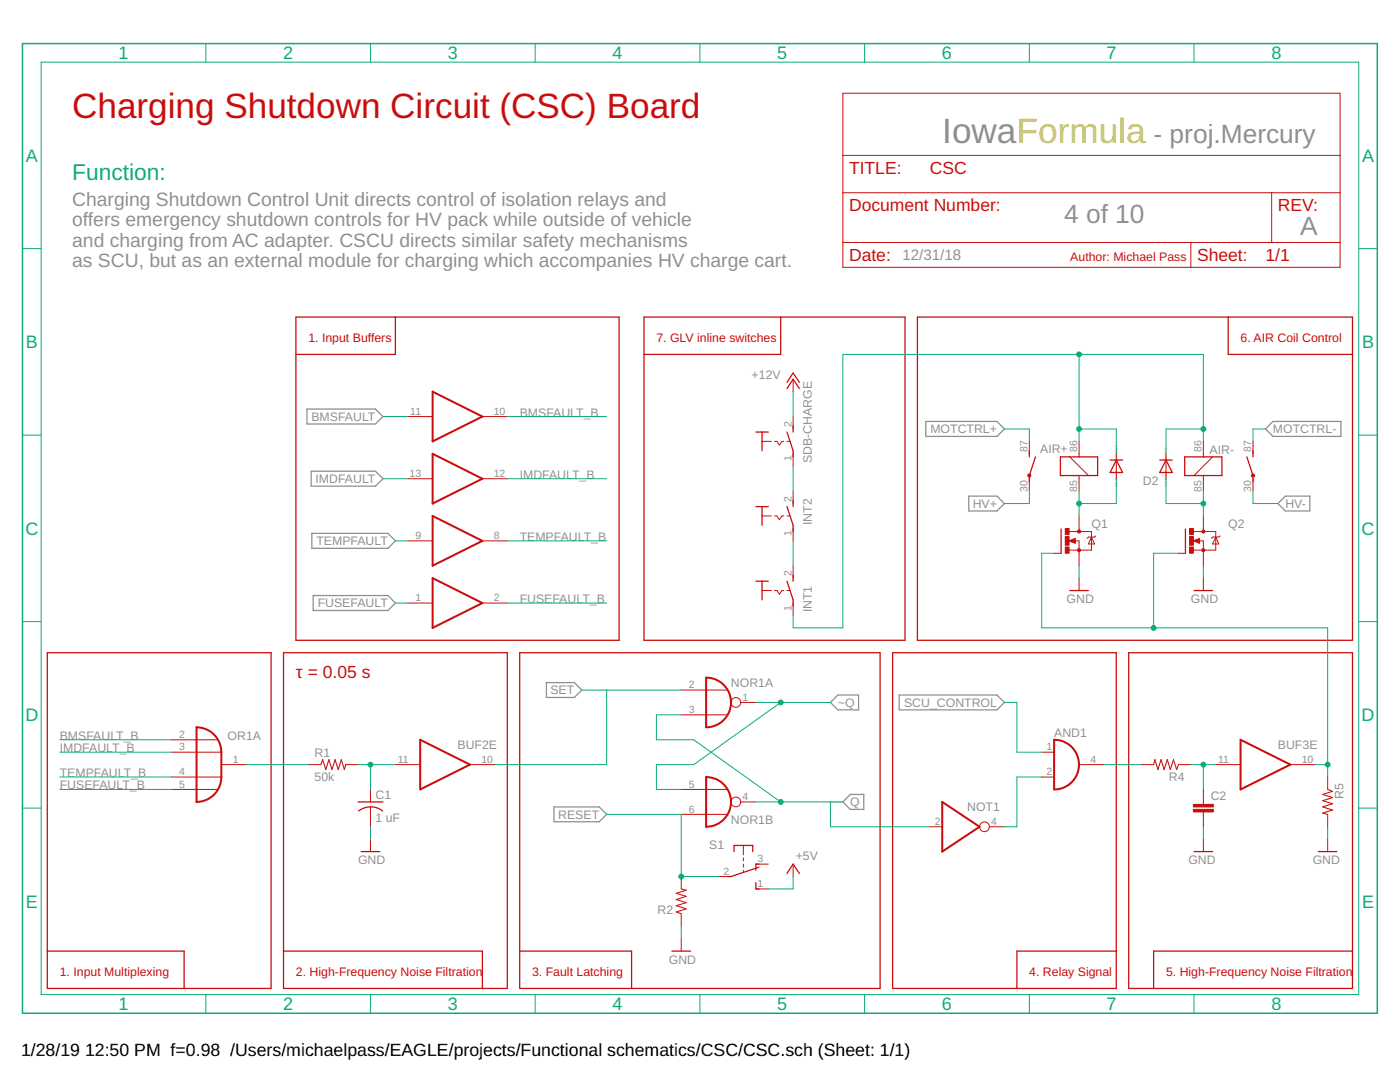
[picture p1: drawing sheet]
<svg xmlns="http://www.w3.org/2000/svg" width="279mm" height="216mm" viewBox="0 0 279 216" stroke-linecap="round" stroke-linejoin="round" font-family="sans-serif">
<g fill="none" stroke="#909090" stroke-width=".25">
<path d="M61.3 81.6h13.6l1.5 1.5-1.5 1.5h-13.6zM62.1 94h12.8l1.5 1.5-1.5 1.5h-12.8zM184.8 84.1h14.2l1.4 1.5-1.4 1.5h-14.2zM193.3 99h5.7l1.4 1.5-1.4 1.5h-5.7zM254 84.1h13.6v3h-13.6l-1.4-1.5zM256.5 99h4.9v3h-4.9l-1.5-1.5zM62.2 106.4h15.2l1.5 1.5-1.5 1.5h-15.2zM62.5 118.8h14.9l1.5 1.5-1.5 1.5h-14.9zM109.1 136.2h5.5l1.5 1.5-1.5 1.5h-5.5zM167.2 138.7h4.1v2.9h-4.1l-1.5-1.4zM179.5 138.7h19.5l1.4 1.5-1.4 1.4h-19.5zM169.7 158.5h2.7v3h-2.7l-1.5-1.5z"/>
<path d="M110.6 161h9l1.5 1.5-1.5 1.5h-9z"/>
</g>
<g fill="none" stroke="#c90d0c" stroke-width=".25">
<path d="M59.1 63.3h64.4v64.5h-64.4zM78.9 63.3v7.4h-19.8M128.5 63.3h52.1v64.5h-52.1zM155.8 63.3v7.4h-27.3M157.1 77.5l1.2-1.8 1.2 1.8M157.1 76.3l1.2-1.9 1.2 1.9M183.1 63.3h86.8v64.5h-86.8zM245.1 63.3v7.4h24.8M150.9 86.2h2.4M152.1 86.2v3.7M157.1 86.2l1.2 3.7v1.3M158.3 85v1.2"/>
<path d="M158.3 99.9v1.2M205.4 89.9v1.3M206.7 91.2l-1.3 3.7v1.2M211.6 91.2h7.5v3.7h-7.5zM221.6 91.8h2.4M222.8 91.8l1.2 2.5h-2.4zM231.5 91.8h2.5M232.7 91.8l1.3 2.5h-2.5zM236.4 91.2h7.5v3.7h-7.5zM248.8 91.2l1.3 3.7v1.2M250.1 89.9v1.3M150.9 101.1h2.4"/>
<path d="M150.9 116h2.4M152.1 101.1v3.7M152.1 116v3.7M157.1 101.1l1.2 3.7v1.3M157.1 116l1.2 3.7v1.2M158.3 114.7v1.3M211.8 105.6v4.8M213.5 117.8h3.7M236.6 105.6v4.8M238.3 117.8h3.7M9.4 130.2h44.7v67h-44.7zM56.6 130.2h44.6v67h-44.6z"/>
<path d="M103.7 130.2h71.9v67h-71.9zM178.1 130.2h44.7v67h-44.7zM225.3 130.2h44.6v67h-44.6zM71.5 160h4.9M71.5 161.8a3.9 3.9 0 0 1 4.9 0M72.1 169.9h3.7M146.5 169.9v-1.2h3.7v1.2M150.9 176.1v1.3h.6M151.5 173l-5.6 1.9h-.6M151.5 172.4h-.6v1.3M157.1 174.3l1.2-1.9 1.2 1.9M238.3 169.9h3.7"/>
<path d="M263.1 169.9h3.7M9.4 189.8h27.3v7.4M56.6 189.8h39.7v7.4M103.7 189.8h22.3v7.4M134.1 189.8h3.7M222.8 189.8h-19.9v7.4M269.9 189.8h-39.7v7.4"/>
</g>
<path d="M86.3 78.1l10 5-10 5zM86.3 90.6l10 4.9-10 5zM86.3 103l10 4.9-10 5zM86.3 115.4l10 4.9-10 5zM140.9 135.2a5 5 0 0 1 5 5 5 5 0 0 1-5 4.9zM39.2 145.1a5 5 0 0 1 5 5v4.9a5 5 0 0 1-5 5zM83.9 147.6l9.9 5-9.9 4.9zM140.9 155a5 5 0 0 1 5 5 5 5 0 0 1-5 5zM210.4 147.6a5 5 0 0 1 4.9 5 5 5 0 0 1-4.9 4.9zM247.6 147.6l9.9 5-9.9 4.9zM188 160l7.5 5-7.5 4.9z" fill="none" stroke="#c90d0c" stroke-width=".4"/>
<g fill="none" stroke="#c90d0c" stroke-width=".2">
<path d="M168.2 18.6h99.2v34.7h-99.2zM168.2 38.5h99.2M168.2 31h99.2M253.8 38.5v9.9M168.2 48.4h99.2M237.7 48.4v4.9M158.3 75.7v2.4M81.4 83.1h4.9M81.4 95.5h4.9M96.3 83.1h4.9M96.3 95.5h4.9M152.1 88.1h1.8"/>
<path d="M154.6 88.1h.5l.5 .7 .5-.7h.3M157.1 88.1h.6M158.3 83.1v2.5M158.3 90.6v2.4M158.3 98v2.5M205.4 88.1v2.5M205.4 95.5v2.5M213.5 91.2l3.7 3.7M215.3 88.1v3.1M215.3 94.9v3.1M222.8 90.6v4.9M232.7 90.6v4.9"/>
<path d="M240.2 88.1v3.1M240.2 94.9v3.1M242 91.2l-3.7 3.7M250.1 88.1v2.5M250.1 95.5v2.5M81.4 107.9h4.9M96.3 107.9h4.9M152.1 103h1.8M152.1 117.8h1.8M154.6 103h.5l.5 .7 .5-.7h.3M154.6 117.8h.5l.5 .8 .5-.8h.3M157.1 103h.6"/>
<path d="M157.1 117.8h.6M158.3 105.4v2.5M158.3 112.9v2.5M210.4 110.4h1.4M213.4 107.9l1.2-.5v1zM213.4 106.1h4.4v3.7h-4.4M214.5 107.9h.8v5M215.3 103v3.1M215.3 115.4v2.4M217.8 107.2l.6 1.3h-1.2zM218.7 106.9l-.3 .3h-1.2l-.2 .2M235.2 110.4h1.4"/>
<path d="M238.2 107.9l1.2-.5v1zM238.2 106.1h4.4v3.7h-4.4M239.3 107.9h.9v5M240.2 103v3.1M240.2 115.4v2.4M242.6 107.2l.6 1.3h-1.2zM243.5 106.9l-.3 .3h-1.2l-.2 .2M81.4 120.3h4.9M96.3 120.3h4.9M136 137.7h9.1M158.3 120.3v2.5M34.2 147.6h9.2"/>
<path d="M34.2 157.5h9.2M34.2 150.1h10M34.2 155h10M44.2 152.6h4.9M61.5 152.6h2.5M69 152.6h2.5M73.9 157.5v2.5M78.9 152.6h5M93.8 152.6h4.9M136 157.5h9.1M136 142.6h9.1M147.8 140.2h3.1"/>
<path d="M207.9 150.1h2.5M207.9 155h2.5M215.3 152.6h5M227.8 152.6h2.4M235.2 152.6h2.5M240.2 157.5v3M242.6 152.6h5M257.5 152.6h5M265 155v2.5M73.9 161v4M73.9 167.4v2.5M136 162.5h9.1"/>
<path d="M136 174.9v2.5M143.4 174.9h2.5M147.8 160h3.1M148.4 168.7v1.9M148.4 171.2v.6M148.4 172.4v.6M148.4 173.7v.3M150.9 177.4h2.4M150.9 172.4h2.4M158.3 172.4v2.5M185.6 165h2.4M197.4 165h3"/>
<path d="M240.2 162v3M240.2 167.4v2.5M265 162.5v2.5M265 167.4v2.5M136 182.3v2.5M136 187.3v2.5"/>
<circle cx="146.9" cy="140.2" r=".97"/>
<circle cx="146.9" cy="160" r=".97"/>
<circle cx="196.5" cy="165" r=".97"/>
</g>
<path d="M64 152.6l.4-1 .6 2 .6-2 .7 2 .6-2 .6 2 .6-2 .6 2 .3-1M230.2 152.6l.3-1 .6 2 .6-2 .6 2 .7-2 .6 2 .6-2 .6 2 .4-1M265 157.5l.9 .4-1.9 .6 1.9 .7-1.9 .6 1.9 .6-1.9 .6 1.9 .6-1.9 .6 1 .3M136 177.4l.9 .2-1.9 .6 1.9 .7-1.9 .6 1.9 .6-1.9 .6 1.9 .7-1.9 .6 1 .3" fill="none" stroke="#c90d0c" stroke-width=".21"/>
<path d="M214.5 107.7l-.9 .2 .9 .3v-.3h-.3M239.3 107.7l-.9 .2 .9 .3v-.3h-.3" fill="none" stroke="#c90d0c" stroke-width=".32"/>
<g fill="#c90d0c" stroke="#c90d0c" stroke-width=".2">
<circle cx="215.3" cy="109.8" r=".32"/>
<circle cx="215.3" cy="106" r=".32"/>
<circle cx="205.4" cy="94.9" r=".32"/>
<circle cx="250.1" cy="94.9" r=".32"/>
<circle cx="240.1" cy="109.8" r=".32"/>
<circle cx="240.1" cy="106" r=".32"/>
</g>
<g fill="#c90d0c" stroke="#c90d0c" stroke-width=".2">
<path d="M212.6 109.2h.8v1.2h-.8z"/>
<path d="M212.6 105.5h.8v1.2h-.8z"/>
<path d="M212.6 107.1h.8v1.7h-.8z"/>
<path d="M238.2 161.5h3.9v.5h-3.9z"/>
<path d="M238.2 160.5h3.9v.5h-3.9z"/>
<path d="M237.4 109.2h.8v1.2h-.8z"/>
<path d="M237.4 105.5h.8v1.2h-.8z"/>
<path d="M237.4 107.1h.8v1.7h-.8z"/>
</g>
<path d="M4.5 8.7h270.4v193.5h-270.4z" fill="none" stroke="#0dab76" stroke-width=".3"/>
<g fill="none" stroke="#0dab76" stroke-width=".2">
<path d="M8.2 12.4h263v186.1h-263zM41.1 8.7v3.7M73.9 8.7v3.7M106.8 8.7v3.7M139.7 8.7v3.7M172.6 8.7v3.7M205.4 8.7v3.7M238.3 8.7v3.7M4.5 49.6h3.7M271.2 49.6h3.7M158.3 78.1v5M215.3 70.7v17.4"/>
<path d="M4.5 86.8h3.7M76.4 83.1h5M76.4 95.5h5M101.2 83.1h19.9M101.2 95.5h19.9M158.3 93v5M200.4 85.6h5v2.5M205.4 98v2.5h-5M215.3 98v5M215.3 85.6h7.5v5M222.8 95.5v5h-7.5M232.7 95.5v5h7.5"/>
<path d="M240.2 88.1v-17.4h-72v54.6h-9.9v-2.5M240.2 98v5M240.2 85.6h-7.5v5M250.1 98v2.5h4.9M252.6 85.6h-2.5v2.5M271.2 86.8h3.7M78.9 107.9h2.5M101.2 107.9h19.9M158.3 107.9v5M210.4 110.4h-2.5v14.9h57.1v29.7M215.3 112.9v2.5M235.2 110.4h-5v14.9"/>
<path d="M240.2 112.9v2.5M4.5 124h3.7M78.9 120.3h2.5M101.2 120.3h19.9M116.1 137.7h19.9M121.1 137.7v14.9h-22.4M271.2 124h3.7M11.9 157.5h22.3M11.9 147.6h22.3M11.9 150.1h22.3M11.9 155h22.3M49.1 152.6h12.4"/>
<path d="M71.5 152.6h7.4M73.9 152.6v4.9M136 142.6h-5v5h7.5l17.3 12.4M150.9 140.2h14.8M155.8 140.2l-17.3 12.4h-7.5v4.9h5M200.4 140.2h2.5v9.9h5M207.9 155h-5v10h-2.5M220.3 152.6h7.5M237.7 152.6h4.9M240.2 152.6v4.9M262.5 152.6h2.5M4.5 161.2h3.7"/>
<path d="M73.9 165v2.4M121.1 162.5h14.9v12.4h7.4M150.9 160h14.8v5h19.9M158.3 174.9v2.5h-5M240.2 165v2.4M265 165v2.4M271.2 161.2h3.7M41.1 198.5v3.7M73.9 198.5v3.7M106.8 198.5v3.7M136 184.8v2.5M139.7 198.5v3.7"/>
<path d="M172.6 198.5v3.7M205.4 198.5v3.7M238.3 198.5v3.7"/>
</g>
<g fill="#0dab76" stroke="#0dab76" stroke-width=".2">
<circle cx="73.9" cy="152.6" r=".49"/>
<circle cx="155.8" cy="140.2" r=".49"/>
<circle cx="155.8" cy="160" r=".49"/>
<circle cx="136" cy="174.9" r=".49"/>
<circle cx="215.3" cy="100.5" r=".49"/>
<circle cx="240.2" cy="100.5" r=".49"/>
<circle cx="240.2" cy="85.6" r=".49"/>
<circle cx="215.3" cy="85.6" r=".49"/>
<circle cx="215.3" cy="70.7" r=".49"/>
<circle cx="240.2" cy="152.6" r=".49"/>
<circle cx="265" cy="152.6" r=".49"/>
<circle cx="230.2" cy="125.3" r=".49"/>
</g>
<path d="M165.7 160h2.5" fill="none" stroke="#0dab76" stroke-width=".25"/>
<text font-size="7" fill="#c90d0c" x="14.4" y="23.6">Charging Shutdown Circuit (CSC) Board</text>
<text font-size="7" fill="#909090" x="188.1" y="28.5">IowaFormula</text>
<g font-size="5.2" fill="#909090">
<text x="230.2" y="28.5">- proj.Mercury</text>
<text x="212.4" y="44.4">4 of 10</text>
<text x="259.5" y="46.9">A</text>
</g>
<text font-size="4.6" fill="#0dab76" x="14.4" y="36">Function:</text>
<g font-size="3.9" fill="#909090">
<text x="14.4" y="41.1">Charging Shutdown Control Unit directs control of isolation relays and</text>
<text x="14.4" y="45.2">offers emergency shutdown controls for HV pack while outside of vehicle</text>
<text x="14.4" y="49.3">and charging from AC adapter. CSCU directs similar safety mechanisms</text>
<text x="14.4" y="53.3">as SCU, but as an external module for charging which accompanies HV charge cart.</text>
</g>
<g font-size="3.6" fill="#0dab76">
<text x="23.6" y="11.8">1</text>
<text x="56.5" y="11.8">2</text>
<text x="89.4" y="11.8">3</text>
<text x="122.3" y="11.8">4</text>
<text x="155.1" y="11.8">5</text>
<text x="188" y="11.8">6</text>
<text x="220.9" y="11.8">7</text>
<text x="253.7" y="11.8">8</text>
<text x="5.2" y="32.3">A</text>
<text x="271.8" y="32.3">A</text>
<text x="5.2" y="69.5">B</text>
<text x="271.8" y="69.5">B</text>
<text x="5.1" y="106.7">C</text>
<text x="271.7" y="106.7">C</text>
<text x="5.1" y="143.9">D</text>
<text x="271.7" y="143.9">D</text>
<text x="5.2" y="181.1">E</text>
<text x="271.8" y="181.1">E</text>
<text x="23.6" y="201.6">1</text>
<text x="56.5" y="201.6">2</text>
<text x="89.4" y="201.6">3</text>
<text x="122.3" y="201.6">4</text>
<text x="155.1" y="201.6">5</text>
<text x="188" y="201.6">6</text>
<text x="220.9" y="201.6">7</text>
<text x="253.7" y="201.6">8</text>
</g>
<g font-size="3.5" fill="#c90d0c">
<text x="169.4" y="34.7">TITLE:</text>
<text x="185.6" y="34.7">CSC</text>
<text x="169.4" y="42.2">Document Number:</text>
<text x="255" y="42.2">REV:</text>
<text x="169.4" y="52.1">Date:</text>
<text x="238.9" y="52.1">Sheet:</text>
<text x="252.6" y="52.1">1/1</text>
<text x="59.1" y="135.2">τ = 0.05 s</text>
</g>
<g font-size="3.5">
<text x="4.2" y="210.7">1/28/19</text>
<text x="17" y="210.7">12:50 PM f=0.98 /Users/michaelpass/EAGLE/projects/Functional schematics/CSC/CSC.sch (Sheet: 1/1)</text>
</g>
<text font-size="3" fill="#909090" x="180.1" y="51.9">12/31/18</text>
<g font-size="2.5" fill="#c90d0c">
<text x="213.6" y="52.1">Author: Michael Pass</text>
<text x="61.5" y="68.2">1. Input Buffers</text>
<text x="131" y="68.2">7. GLV inline switches</text>
<text x="247.6" y="68.2">6. AIR Coil Control</text>
<text x="11.9" y="194.7">1. Input Multiplexing</text>
<text x="59.1" y="194.7">2. High-Frequency Noise Filtration</text>
<text x="106.2" y="194.7">3. Fault Latching</text>
<text x="205.4" y="194.7">4. Relay Signal</text>
<text x="232.7" y="194.7">5. High-Frequency Noise Filtration</text>
</g>
<g font-size="2.5" fill="#909090">
<text x="150" y="75.7">+12V</text>
<text x="62.2" y="84">BMSFAULT</text>
<text x="103.7" y="83.1">BMSFAULT_B</text>
<text x="185.7" y="86.5">MOTCTRL+</text>
<text x="254" y="86.5">MOTCTRL-</text>
<text x="103.7" y="95.5">IMDFAULT_B</text>
<text x="162" y="92.4" transform="rotate(-90 162 92.4)">SDB-CHARGE</text>
<text x="207.6" y="90.3">AIR+</text>
<text x="241.4" y="90.6">AIR-</text>
<text x="63" y="96.4">IMDFAULT</text>
<text x="194.1" y="101.3">HV+</text>
<text x="228.1" y="96.7">D2</text>
<text x="256.5" y="101.3">HV-</text>
<text x="103.7" y="107.9">TEMPFAULT_B</text>
<text x="162" y="104.8" transform="rotate(-90 162 104.8)">INT2</text>
<text x="217.8" y="105.4">Q1</text>
<text x="245.1" y="105.4">Q2</text>
<text x="63.2" y="108.8">TEMPFAULT</text>
<text x="63.4" y="121.2">FUSEFAULT</text>
<text x="103.7" y="120.3">FUSEFAULT_B</text>
<text x="162" y="122.2" transform="rotate(-90 162 122.2)">INT1</text>
<text x="212.9" y="120.3">GND</text>
<text x="237.7" y="120.3">GND</text>
<text x="145.9" y="137.1">NOR1A</text>
<text x="109.8" y="138.6">SET</text>
<text x="167.2" y="141">~Q</text>
<text x="180.4" y="141">SCU_CONTROL</text>
<text x="11.9" y="147.6">BMSFAULT_B</text>
<text x="45.4" y="147.6">OR1A</text>
<text x="91.3" y="149.5">BUF2E</text>
<text x="210.4" y="147">AND1</text>
<text x="255" y="149.5">BUF3E</text>
<text x="11.9" y="155.1">TEMPFAULT_B</text>
<text x="11.9" y="150.1">IMDFAULT_B</text>
<text x="62.8" y="155.8">50k</text>
<text x="62.8" y="151.1">R1</text>
<text x="233.3" y="155.8">R4</text>
<text x="11.9" y="157.5">FUSEFAULT_B</text>
<text x="74.9" y="159.4">C1</text>
<text x="169.7" y="160.9">Q</text>
<text x="193" y="161.9">NOT1</text>
<text x="241.6" y="159.6">C2</text>
<text x="268.2" y="159.4" transform="rotate(-90 268.2 159.4)">R5</text>
<text x="74.9" y="164.1">1 uF</text>
<text x="111.4" y="163.4">RESET</text>
<text x="145.9" y="164.4">NOR1B</text>
<text x="71.5" y="172.4">GND</text>
<text x="141.5" y="169.3">S1</text>
<text x="158.8" y="171.7">+5V</text>
<text x="237.2" y="172.4">GND</text>
<text x="262" y="172.4">GND</text>
<text x="131.2" y="182.4">R2</text>
<text x="133.5" y="192.3">GND</text>
</g>
<g font-size="2.1" fill="#909090">
<text x="81.9" y="82.8">11</text>
<text x="98.6" y="82.8">10</text>
<text x="157.9" y="85.2" transform="rotate(-90 157.9 85.2)">2</text>
<text x="81.7" y="95.2">13</text>
<text x="98.6" y="95.2">12</text>
<text x="157.9" y="92.1" transform="rotate(-90 157.9 92.1)">1</text>
<text x="205.1" y="90.2" transform="rotate(-90 205.1 90.2)">87</text>
<text x="215" y="90.2" transform="rotate(-90 215 90.2)">86</text>
<text x="239.8" y="90.2" transform="rotate(-90 239.8 90.2)">86</text>
<text x="249.7" y="90.2" transform="rotate(-90 249.7 90.2)">87</text>
<text x="157.9" y="100.1" transform="rotate(-90 157.9 100.1)">2</text>
<text x="205.1" y="98.2" transform="rotate(-90 205.1 98.2)">30</text>
<text x="215" y="98.2" transform="rotate(-90 215 98.2)">85</text>
<text x="239.8" y="98.2" transform="rotate(-90 239.8 98.2)">85</text>
<text x="249.7" y="98.2" transform="rotate(-90 249.7 98.2)">30</text>
<text x="82.9" y="107.6">9</text>
<text x="98.6" y="107.6">8</text>
<text x="157.9" y="106.9" transform="rotate(-90 157.9 106.9)">1</text>
<text x="82.9" y="120">1</text>
<text x="98.6" y="120">2</text>
<text x="157.9" y="115" transform="rotate(-90 157.9 115)">2</text>
<text x="157.9" y="121.8" transform="rotate(-90 157.9 121.8)">1</text>
<text x="137.5" y="137.3">2</text>
<text x="137.5" y="142.3">3</text>
<text x="148.2" y="139.8">1</text>
<text x="35.8" y="147.3">2</text>
<text x="35.8" y="149.7">3</text>
<text x="208.9" y="149.7">1</text>
<text x="35.8" y="154.7">4</text>
<text x="46.5" y="152.2">1</text>
<text x="79.4" y="152.2">11</text>
<text x="96.1" y="152.2">10</text>
<text x="208.9" y="154.7">2</text>
<text x="217.6" y="152.2">4</text>
<text x="243.1" y="152.2">11</text>
<text x="259.8" y="152.2">10</text>
<text x="35.8" y="157.2">5</text>
<text x="137.5" y="157.2">5</text>
<text x="148.2" y="159.7">4</text>
<text x="137.5" y="162.1">6</text>
<text x="186.5" y="164.6">2</text>
<text x="197.8" y="164.6">4</text>
<text x="151.2" y="172.1">3</text>
<text x="144.4" y="174.5">2</text>
<text x="151.2" y="177">1</text>
</g>
<g font-size=".6" fill="#ffba08">
<text x="223" y="94.2" transform="rotate(-90 223 94.2)">1</text>
<text x="223" y="92.2" transform="rotate(-90 223 92.2)">SpiceOrder 2</text>
<text x="232.9" y="94.2" transform="rotate(-90 232.9 94.2)">1</text>
<text x="232.9" y="92.2" transform="rotate(-90 232.9 92.2)">SpiceOrder 2</text>
<text x="223" y="97.1" transform="rotate(-90 223 97.1)">SpiceOrder</text>
<text x="232.9" y="97.1" transform="rotate(-90 232.9 97.1)">SpiceOrder</text>
</g>
</svg>
